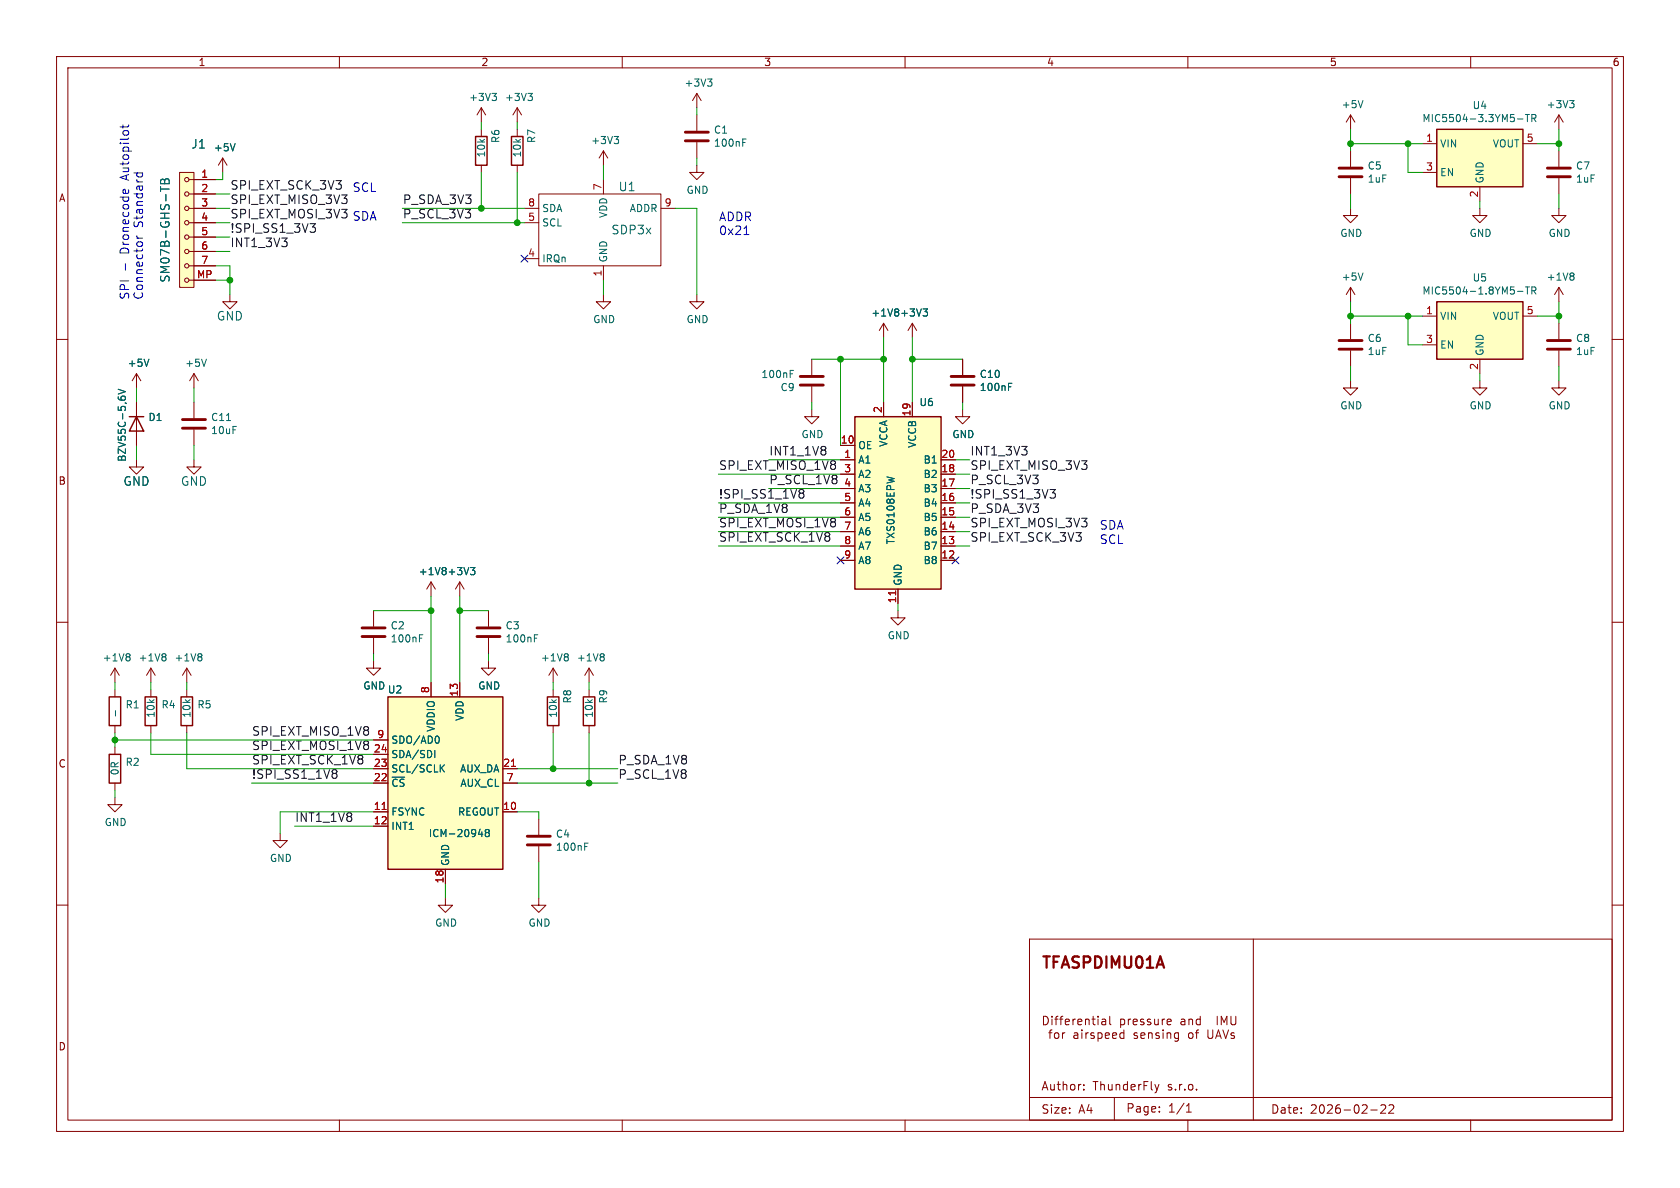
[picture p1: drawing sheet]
<svg xmlns="http://www.w3.org/2000/svg" width="297mm" height="210mm" viewBox="0 0 297 210" stroke-linecap="round" stroke-linejoin="round" font-family="sans-serif">
<g fill="none" stroke="#840000" stroke-width=".18">
<path d="M10 10h277v190h-277zM12 12h273v186h-273zM60 10v2M110 10v2M160 10v2M210 10v2M260 10v2M39.4 27.9l-.8 1.3M39.4 27.9l.7 1.3M39.4 27.9v2.6M10 60h2M285 60h2"/>
<path d="M10 110h2M285 110h2M10 160h2M182 166h103v32h-103zM186 179.7v.1M187 179.7l-.3 .2v1.3M187.9 179.7l-.4 .2v1.3M193.3 179.7v1.2M194.1 179.7v.1M196.2 179.7v1.2l.2 .3M212.2 179.7v1.5M215.2 179.7v1.5"/>
<path d="M217.6 179.7v1.2M218.5 179.7v1.2M221.6 166v32M285 160h2M60 198v2M110 198v2M160 198v2M182 194h103M185.3 180.5v-.2a.65 .65 0 0 0-.8-.6v1.5M185.6 182.3v1.3M186 180.2v1M186.4 183.3l.3 .3 .3-.1 .2-.2"/>
<path d="M186.5 180.2h.5M187.3 180.2h.6M187.8 182.6v1M189 180.5l-.2-.3h-.4l-.1 .7M189.7 180.2v1M189.8 183.4l.2 .2 .5-.1M190.1 180.2h-.3l-.1 .2M190.5 182.8v.8M191.3 180.5l-.3-.3h-.4l-.1 .7M191.3 182.6v1M191.6 192.6v.1M191.6 191.8v.1"/>
<path d="M191.9 180.3l.2-.1h.4v1M191.9 180.2v1M192 182.6v1M193 180.2h.6M193.5 183.4l-.2 .2-.5-.1M194.1 180.2v1M194.1 182.6v1.5M194.5 182.6l.3 .3v.4l-.3 .3-.4-.1M194.8 180.2h.6l.1 1M195.4 183.1l.7-.2-.1-.3h-.4l-.2 .2 .1 .7h.5M195.5 180.5l-.5 .1a.29 .29 0 0 0-.2 .3 .29 .29 0 0 0 .2 .3l.5-.1M197 194v4"/>
<path d="M197.3 182.6h-.4l-.2 .2 .1 .7h.5M197.4 182.9l-.7 .2M198.1 180.2h.6l.1 .2v.5M198.1 180.2v1.5M199.5 180.2v1M199.9 180.2h-.3l-.1 .2M200.3 180.7l.7-.2v-.3h-.6l-.1 .7M202.2 180.2h-.4l-.2 .2 .7 .5M203.4 180.2h-.4l-.2 .2 .7 .5M204.1 180.2v.7M204.2 191.7l.3 1M204.5 192.7l-.1 .4"/>
<path d="M204.8 180.2v1M204.9 191.7l-.4 1M205 196.5v.1M205 195.7v.1M205.5 180.2v1M205.9 180.2h-.3l-.1 .2M206.3 180.7l.7-.2v-.3h-.6l-.1 .7M206.5 182.6h.4l.1 .2v.8M207 181.1l-.5 .1M208.2 182.6l-.5 .1-.1 .6 .3 .3 .4-.1M208.3 182.6v1.2l-.3 .3-.3-.1M208.8 180.2h.6l.1 1"/>
<path d="M209.7 196.6h.9M209.7 195.5l.5-.4v1.5M210 198v2M210.1 183.3l.3 .3 .4-.1 .1-.2M210.2 180.3l.2-.1h.4v1M210.2 180.2v1M211.5 182.3v1.3M212.2 180.2h-.4l-.3 .2M213.5 182.1v1.2l.3 .3 .5-.1 .1-.2v-1.2M214.9 183.6l.5-1.5 .5 1.5M215.9 181.2v-1.5l.5 1 .5-1v1.5M216.2 182.1l.5 1.5 .5-1.5"/>
<path d="M218.3 183.4l-.3 .2-.4-.1M242.3 196.2h1.2M244.1 195.4l.6-.1 .2 .1 .1 .3-1 1.1h1M245.5 195.4l.6-.1 .2 .1 .1 .3-.9 1.1h.9M260 198v2"/>
</g>
<path d="M41.6 25.4l-.5 1.3" fill="none" stroke="#006464" stroke-width=".18"/>
<path d="M151.1 73.7h15.3v30.4h-15.3z" fill="#ffffc2"/>
<path d="M84.1 24.1h2v5.1h-2zM90.4 24.1h2.1v5.1h-2.1zM151.1 73.7h15.3v30.4h-15.3z" fill="none" stroke="#840000" stroke-width=".25"/>
<g fill="none" stroke="#840000" stroke-width=".18">
<path d="M91.4 19.1l-.7 1.2M91.4 19.1l.8 1.2M91.4 19.1v2.5M85.1 22.9v1.2M85.1 29.2v1.3M91.4 22.9v1.2M91.4 29.2v1.3M92.7 36.8h2.5M92.7 39.4h2.5M95.2 34.3h21.6v12.7h-21.6zM106.7 26.7l-.8 1.2M106.7 26.7l.7 1.2"/>
<path d="M106.7 26.7v2.5M106.7 31.8v2.5M116.8 36.8h2.6M40.6 52.1v1.2h1.3l-1.3 1.3-1.2-1.3h1.2M92.7 45.7h2.5M106.7 52.1v1.2h1.2l-1.2 1.3-1.3-1.3h1.3M106.7 47v2.5M24.1 66l-.7 1.3M24.1 66l.8 1.3M24.1 66v2.6M34.3 66l-.8 1.3M34.3 66l.8 1.3"/>
<path d="M34.3 66v2.6M148.6 78.7h2.5M156.2 71.1v2.6M161.3 71.1v2.6M148.6 81.3h2.5M148.6 83.8h2.5M148.6 86.4h2.5M148.6 88.9h2.5M148.6 91.4h2.5M148.6 94h2.5M148.6 96.5h2.5M148.6 99.1h2.5"/>
<path d="M166.4 81.3h2.5M166.4 83.8h2.5M166.4 86.4h2.5M166.4 88.9h2.5M166.4 91.4h2.5M166.4 94h2.5M166.4 96.5h2.5M166.4 99.1h2.5M158.7 108v1.2h1.3l-1.3 1.3-1.2-1.3h1.2M158.7 104.1v2.6"/>
</g>
<path d="M158.3 104.4v.8" fill="none" stroke="#a90000" stroke-width=".18"/>
<path d="M93.3 16.5h.8l-.4 .5M93.9 17l.2 .2v.3l-.2 .3M108.6 24.1h.8l-.5 .5M109.1 24.6l.3 .3v.3l-.3 .2M26.3 63.5l-.4 1.3M36.5 63.5l-.4 1.3M156.8 84.3l1.3 .3" fill="none" stroke="#006464" stroke-width=".18"/>
<path d="M31.7 30.5h2.6v20.3h-2.6z" fill="#ffffc2"/>
<g fill="none" stroke="#840000" stroke-width=".18">
<path d="M31.7 30.5h2.6v20.3h-2.6zM33.4 31.8h4.7M33.4 34.3h4.7M33.4 36.8h4.7M33.4 39.4h4.7M33.4 41.9h4.7M33.4 44.5h4.7M33.4 47h4.7M33.4 49.5h4.7M275.6 50.8v2.5M275.6 57.2v2.7M275.6 50.8l-.8 1.3"/>
<path d="M275.6 50.8l.8 1.3M170.2 72.4v1.3h1.2l-1.2 1.2-1.3-1.2h1.3M275.6 62v2.8"/>
<circle cx="33" cy="34.3" r=".38"/>
<circle cx="33" cy="39.4" r=".38"/>
<circle cx="33" cy="31.8" r=".38"/>
<circle cx="33" cy="36.8" r=".38"/>
<circle cx="33" cy="41.9" r=".38"/>
<circle cx="33" cy="44.5" r=".38"/>
<circle cx="33" cy="49.5" r=".38"/>
<circle cx="33" cy="47" r=".38"/>
</g>
<path d="M28.4 33v.9M28.4 33.4h1.5M28.5 31.8l.3-.1 .3 .3a.41 .41 0 0 1 .4-.4 .41 .41 0 0 1 .4 .3v.6h-1.5v-.5zM29.1 32v.5M278 48.3l.3 .2-.3 .3 .3 .2v.3l-.3 .2" fill="none" stroke="#006464" stroke-width=".18"/>
<path d="M273.6 60.2h4M273.6 61.7h4" fill="none" stroke="#840000" stroke-width=".51"/>
<path d="M254 53.3h15.2v10.2h-15.2z" fill="#ffffc2"/>
<path d="M254 53.3h15.2v10.2h-15.2zM96.8 123.2h2v5.1h-2zM103.1 123.2h2.1v5.1h-2.1z" fill="none" stroke="#840000" stroke-width=".25"/>
<g fill="none" stroke="#840000" stroke-width=".18">
<path d="M85.1 19.1l-.8 1.2M85.1 19.1l.8 1.2M85.1 19.1v2.5M123.2 16.5l-.8 1.3M123.2 16.5l.8 1.3M123.2 16.5v2.6M123.2 29.2v1.3h1.3l-1.3 1.3-1.3-1.3h1.3M123.2 20.3v2.8M123.2 25.1v2.8M275.6 36.8v1.3h1.3l-1.3 1.3-1.3-1.3h1.3M275.6 20.3l-.8 1.3M275.6 20.3l.8 1.3"/>
<path d="M275.6 20.3v2.6M275.6 26.7v2.8M275.6 31.5v2.8M123.2 52.1v1.2h1.3l-1.3 1.3-1.3-1.3h1.3M156.2 57.2l-.8 1.2M156.2 57.2l.8 1.2M156.2 57.2v2.5M161.3 57.2l-.8 1.2M161.3 57.2l.8 1.2M161.3 57.2v2.5M238.8 50.8v2.5M238.8 57.2v2.7"/>
<path d="M238.8 50.8l-.8 1.3M238.8 50.8l.7 1.3M251.5 55.9h2.5M269.2 55.9h2.6M143.5 72.4v1.3h1.3l-1.3 1.2-1.3-1.2h1.3M143.5 63.5v2.8M143.5 68.3v2.8M238.8 67.3v1.3h1.2l-1.2 1.3-1.3-1.3h1.3M238.8 62v2.8M251.5 61h2.5M261.6 67.3v1.3h1.3l-1.3 1.3-1.3-1.3h1.3M261.6 63.5v2.5"/>
<path d="M275.6 67.3v1.3h1.3l-1.3 1.3-1.3-1.3h1.3M76.2 102.9l-.8 1.2M76.2 102.9l.8 1.2M76.2 102.9v2.5M81.3 102.9l-.8 1.2M81.3 102.9l.7 1.2M81.3 102.9v2.5M97.8 118.1l-.8 1.3M97.8 118.1l.8 1.3M97.8 118.1v2.6M104.1 118.1l-.7 1.3M104.1 118.1l.8 1.3"/>
<path d="M104.1 118.1v2.6M97.8 121.9v1.3M97.8 128.3v1.2M104.1 121.9v1.3M104.1 128.3v1.2M78.7 158.8v1.2h1.3l-1.3 1.3-1.2-1.3h1.2M95.2 158.8v1.2h1.3l-1.3 1.3-1.2-1.3h1.2"/>
</g>
<g fill="none" stroke="#006464" stroke-width=".18">
<path d="M87 16.5h.8l-.5 .5M87.5 17l.3 .2v.3l-.3 .3M125.1 14h.8l-.5 .4M125.6 14.4l.3 .3v.3l-.3 .2M277.5 17.8h.8l-.5 .5M278 18.3l.3 .2v.3l-.3 .2M131.3 25.2h.4M131.3 24.6h.6M163.2 54.6h.8l-.5 .5M163.7 55.1l.3 .2v.3l-.3 .3M241 48.3l-.5 1.2M268.3 51.5h.9"/>
<path d="M269.7 50.7h.7M270 50.7v1.3M270.8 51.4l.6-.1 .1-.2v-.3l-.7-.1v1.3M271.1 51.4l.4 .6M139.7 66.1h.4M139.7 65.5h.6M83.2 100.3h.8l-.5 .5M83.7 100.8l.3 .3v.3l-.3 .2M100.2 115.6l.3 .2-.3 .3 .3 .3v.2l-.3 .2M106.6 115.6l.2 .2-.2 .3 .2 .3v.2l-.2 .2"/>
</g>
<path d="M121.2 23.4h4M121.2 24.9h4M273.6 29.7h4M273.6 31.2h4M141.5 68.1h4M141.5 66.5h4M236.7 60.2h4.1M236.7 61.7h4.1" fill="none" stroke="#840000" stroke-width=".51"/>
<path d="M68.6 123.2h20.3v30.5h-20.3z" fill="#ffffc2"/>
<path d="M25.7 123.2h2v5.1h-2zM68.6 123.2h20.3v30.5h-20.3z" fill="none" stroke="#840000" stroke-width=".25"/>
<g fill="none" stroke="#840000" stroke-width=".18">
<path d="M170.2 63.5v2.8M170.2 68.3v2.8M24.1 81.3v1.3h1.3l-1.3 1.2-1.2-1.2h1.2M34.3 81.3v1.3h1.3l-1.3 1.2-1.3-1.2h1.3M66 116.8v1.3h1.3l-1.3 1.3-1.2-1.3h1.2M66 108v2.7M66 112.8v2.8M86.4 116.8v1.3h1.2l-1.2 1.3-1.3-1.3h1.3M86.4 108v2.7M86.4 112.8v2.8M26.7 121.9v1.3M26.7 128.3v1.2"/>
<path d="M66 130.8h2.6M66 133.4h2.6M66 135.9h2.6M66 138.4h2.6M76.2 120.7v2.5M81.3 120.7v2.5M88.9 135.9h2.5M88.9 138.4h2.5M66 143.5h2.6M66 146.1h2.6M78.7 153.7v2.5M88.9 143.5h2.5"/>
<path d="M95.2 144.8v2.8M95.2 149.6v2.8"/>
</g>
<g fill="none" stroke="#006464" stroke-width=".18">
<path d="M178.3 68.4h.4M178.3 67.8h.6M74.2 112.8h.4M74.2 112.2h.6M94.5 112.8h.4M94.5 112.2h.6M76.9 132.7v1.2M77.4 130.1a.79 .79 0 0 1 0 1.3M78 135.7l.6 .8M78.6 135.2l-.8 .7M84.6 147.5h.8M85.2 147.1v.8"/>
<path d="M86 147.2l-.2-.3 .2-.3h.3l.2 .3-.2 .3M86 147.2l-.2 .2v.4l.2 .1 .4-.1 .1-.1v-.3l-.2-.2M86 147.2h.3M103.4 149.6h.4M103.4 149h.6"/>
</g>
<path d="M90.4 135.5h.7M67.6 143.1h.7" fill="none" stroke="#a90000" stroke-width=".18"/>
<path d="M168.1 66.5h4.1M168.1 68.1h4.1M64 111h4.1M64 112.5h4.1M84.3 111h4.1M84.3 112.5h4.1M93.2 147.8h4.1M93.2 149.4h4.1" fill="none" stroke="#840000" stroke-width=".51"/>
<path d="M254 22.9h15.2v10.1h-15.2z" fill="#ffffc2"/>
<path d="M254 22.9h15.2v10.1h-15.2zM22.9 73.7h2.5M24.1 73.7l1.3 2.5h-2.5zM19.3 133.4h2v5h-2zM19.3 123.2h2v5.1h-2zM32 123.2h2v5.1h-2z" fill="none" stroke="#840000" stroke-width=".25"/>
<g fill="none" stroke="#840000" stroke-width=".18">
<path d="M34.3 31.8h3.8M34.3 34.3h3.8M34.3 36.8h3.8M34.3 39.4h3.8M238.8 36.8v1.3h1.2l-1.2 1.3-1.3-1.3h1.3M238.8 20.3l-.8 1.3M238.8 20.3l.7 1.3M238.8 20.3v2.6M238.8 26.7v2.8M238.8 31.5v2.8M251.5 25.4h2.5M251.5 30.5h2.5"/>
<path d="M261.6 36.8v1.3h1.3l-1.3 1.3-1.3-1.3h1.3M261.6 33v2.6M269.2 25.4h2.6M34.3 41.9h3.8M34.3 44.5h3.8M34.3 47h3.8M34.3 49.5h3.8M24.1 71.1v7.6M34.3 71.1v2.8M34.3 75.9v2.8M148.6 78.7h2.5M156.2 71.1v2.6"/>
<path d="M161.3 71.1v2.6M170.2 63.5v2.8M170.2 68.3v2.8M148.6 81.3h2.5M148.6 83.8h2.5M148.6 86.4h2.5M148.6 88.9h2.5M148.6 91.4h2.5M148.6 94h2.5M148.6 96.5h2.5M148.6 99.1h2.5M166.4 81.3h2.5"/>
<path d="M166.4 83.8h2.5M166.4 86.4h2.5M166.4 88.9h2.5M166.4 91.4h2.5M166.4 94h2.5M166.4 96.5h2.5M166.4 99.1h2.5M20.3 118.1v2.6M20.3 118.1l-.7 1.3M20.3 118.1l.8 1.3M26.7 118.1l-.8 1.3M26.7 118.1l.7 1.3"/>
<path d="M26.7 118.1v2.6M33 118.1l-.7 1.3M33 118.1l.8 1.3M33 118.1v2.6M158.7 104.1v2.6M20.3 121.9v1.3M20.3 128.3v1.2M20.3 132.1v1.3M20.3 138.4v1.3M33 121.9v1.3M33 128.3v1.2M66 130.8h2.6"/>
<path d="M66 133.4h2.6M66 135.9h2.6M66 138.4h2.6M76.2 120.7v2.5M81.3 120.7v2.5M88.9 135.9h2.5M88.9 138.4h2.5M20.3 141v1.2h1.3l-1.3 1.3-1.3-1.3h1.3M49.5 147.3v1.3h1.3l-1.3 1.3-1.2-1.3h1.2M66 143.5h2.6M66 146.1h2.6M78.7 153.7v2.5"/>
<path d="M88.9 143.5h2.5"/>
</g>
<g fill="none" stroke="#006464" stroke-width=".18">
<path d="M241 17.8l-.5 1.2M28.4 33v.9M28.4 33.4h1.5M28.5 31.8l.3-.1 .3 .3a.41 .41 0 0 1 .4-.4 .41 .41 0 0 1 .4 .3v.6h-1.5v-.5zM29.1 32v.5M41.6 25.4l-.5 1.3M268.3 21h.9M269.7 20.2h.7M270 20.2v1.3M270.8 20.9l.6-.1 .1-.1v-.3l-.7-.2v1.3M271.1 20.9l.4 .6M163.2 54.6h.8l-.5 .5"/>
<path d="M163.7 55.1l.3 .2v.3l-.3 .3M20.9 70.1v.3M20.9 68.8l1.3 .4-1.3 .5M21.4 70.3l.2-.3h.3l.3 .3M26.3 63.5l-.4 1.3M40 74.3h.8M178.3 68.4h.4M178.3 67.8h.6M156.8 84.3l1.3 .3M22.8 115.6l.2 .2-.2 .3 .2 .3v.2l-.2 .2M29.1 115.6l.2 .2-.2 .3 .2 .3v.2l-.2 .2M35.5 115.6l.2 .2-.2 .3 .2 .3v.2l-.2 .2"/>
<path d="M83.2 100.3h.8l-.5 .5M83.7 100.8l.3 .3v.3l-.3 .2M20.4 125.6v1M76.9 132.7v1.2M77.4 130.1a.79 .79 0 0 1 0 1.3M78 135.7l.6 .8M78.6 135.2l-.8 .7M84.6 147.5h.8M85.2 147.1v.8M86 147.2l-.2-.3 .2-.3h.3l.2 .3-.2 .3M86 147.2l-.2 .2v.4l.2 .1 .4-.1 .1-.1v-.3l-.2-.2M86 147.2h.3"/>
</g>
<path d="M236.7 29.7h4.1M236.7 31.2h4.1M32.3 74.2h4M32.3 75.7h4" fill="none" stroke="#840000" stroke-width=".51"/>
<path d="M55.8 39.5l-.5 .6 .4 .2 .1 .5-.3 .3h-.5M141.5 87.2h.3M141.8 87.2l.2 .1 .1 .5-.1 .2-.5 .1M142 86.7l.1 .2-.3 .3M185.6 86.5h1l-.5 .6 .4 .2 .1 .5-.3 .3h-.5M59 136.7h.3M59.3 136.7l.2 .2 .1 .4-.2 .2-.4 .1M59.5 136.2l.1 .2-.3 .3" fill="none" stroke="#0f0f0f" stroke-width=".18"/>
<g fill="none" stroke="#009600" stroke-width=".18">
<path d="M123.2 19.1v1.2M38.1 36.8h2.5M38.1 39.4h2.5M38.1 34.3h2.5M39.4 30.5v1.3h-1.3M71.1 36.8h21.6M71.1 39.4h21.6M85.1 21.6v1.3M85.1 30.5v6.3M91.4 21.6v1.3M91.4 30.5v8.9M106.7 29.2v2.6"/>
<path d="M119.4 36.8h3.8v15.3M123.2 27.9v1.3M238.8 22.9v3.8M238.8 34.3v2.5M238.8 25.4h12.7M248.9 25.4v5.1h2.6M261.6 35.6v1.2M271.8 25.4h3.8M275.6 22.9v3.8M275.6 34.3v2.5M38.1 47h2.5v5.1M38.1 49.5h2.5"/>
<path d="M38.1 41.9h2.5M38.1 44.5h2.5M106.7 49.5v2.6M156.2 59.7v11.4M161.3 59.7v11.4M238.8 53.3v3.9M238.8 55.9h12.7M248.9 55.9v5.1h2.6M271.8 55.9h3.8M275.6 53.3v3.9M24.1 68.6v2.5M24.1 78.7v2.6"/>
<path d="M34.3 68.6v2.5M34.3 78.7v2.6M143.5 63.5h12.7M143.5 71.1v1.3M148.6 63.5v15.2M161.3 63.5h8.9M170.2 71.1v1.3M238.8 64.8v2.5M261.6 66v1.3M275.6 64.8v2.5M127 83.8h21.6M127 88.9h21.6"/>
<path d="M127 94h21.6M127 96.5h21.6M127 91.4h21.6M135.9 86.4h12.7M135.9 81.3h12.7M168.9 86.4h2.5M168.9 83.8h2.5M168.9 81.3h2.5M168.9 88.9h2.5M168.9 94h2.5M168.9 96.5h2.5M168.9 91.4h2.5"/>
<path d="M66 108h10.2M66 115.6v1.2M76.2 105.4v15.3M81.3 108h5.1M81.3 105.4v15.3M86.4 115.6v1.2M158.7 106.7v1.3M20.3 120.7v1.2M20.3 129.5v2.6M20.3 139.7v1.3M20.3 130.8h45.7M26.7 120.7v1.2"/>
<path d="M26.7 129.5v3.9h39.3M33 129.5v6.4h33M33 120.7v1.2M44.4 138.4h21.6M91.4 138.4h17.8M91.4 135.9h17.8M97.8 120.7v1.2M97.8 129.5v6.4M104.1 120.7v1.2M104.1 129.5v8.9M52.1 146.1h13.9M66 143.5h-16.5v3.8"/>
<path d="M78.7 156.2v2.6M91.4 143.5h3.8v1.3M95.2 152.4v6.4"/>
</g>
<path d="M92.1 45.1l1.2 1.2M93.3 45.1l-1.2 1.2M148 98.5l1.2 1.2M149.2 98.5l-1.2 1.2M168.3 98.5l1.2 1.2M169.5 98.5l-1.2 1.2" fill="none" stroke="#000084" stroke-width=".18"/>
<path d="M21.7 22.1v.6M21.7 34l.1-.5h.3l.1 .7M22.7 33.5l.1 .5M22.8 22.1l-.3 .3h-1.3M23.7 30.6h1.5M24.3 30.6v.5M25.1 30.6v.5M22.2 46.6v1.2M24.2 42.1h1M24.2 41.7l.1 .3 .2 .1M131.5 41.5h.9M131.8 40.2l.2-.3v1.6" fill="none" stroke="#0000c2" stroke-width=".18"/>
<path d="M158.3 104.4v.8M90.4 135.5h.7M67.6 143.1h.7" fill="none" stroke="#a90000" stroke-width=".18"/>
<g fill="#009600" stroke="#009600" stroke-width=".18">
<circle cx="20.3" cy="130.8" r=".51"/>
<circle cx="238.8" cy="25.4" r=".51"/>
<circle cx="248.9" cy="25.4" r=".51"/>
<circle cx="238.8" cy="55.9" r=".51"/>
<circle cx="275.6" cy="25.4" r=".51"/>
<circle cx="248.9" cy="55.9" r=".51"/>
<circle cx="275.6" cy="55.9" r=".51"/>
<circle cx="91.4" cy="39.4" r=".51"/>
<circle cx="40.6" cy="49.5" r=".51"/>
<circle cx="85.1" cy="36.8" r=".51"/>
<circle cx="161.3" cy="63.5" r=".51"/>
<circle cx="81.3" cy="108" r=".51"/>
<circle cx="104.1" cy="138.4" r=".51"/>
<circle cx="97.8" cy="135.9" r=".51"/>
<circle cx="76.2" cy="108" r=".51"/>
<circle cx="148.6" cy="63.5" r=".51"/>
<circle cx="156.2" cy="63.5" r=".51"/>
</g>
<text font-size="2.8" fill="#840000" x="184" y="171.8">TFASPDIMU01A</text>
<g font-size="2.1" fill="#006464">
<text x="33.7" y="26.5">J1</text>
<text x="109.3" y="34">U1</text>
<text x="108" y="41.6">SDP3x</text>
<text x="30.2" y="50" transform="rotate(-90 30.2 50)">SM07B-GHS-TB</text>
<text x="38.2" y="56.9">GND</text>
<text x="21.7" y="86.1">GND</text>
<text x="31.9" y="86.1">GND</text>
</g>
<g font-size="2.1" fill="#0000c2">
<text x="22.9" y="31.7" transform="rotate(-90 22.9 31.7)">Autopilot</text>
<text x="62.2" y="34">SCL</text>
<text x="25.4" y="40.3" transform="rotate(-90 25.4 40.3)">Standard</text>
<text x="40.6" y="38.7">SPI_EXT_MOSI_3V3 SDA</text>
<text x="127" y="39.2">ADDR</text>
<text x="127" y="41.7">0x21</text>
<text x="22.9" y="44.9" transform="rotate(-90 22.9 44.9)">Dronecode</text>
<text x="22.9" y="53.1" transform="rotate(-90 22.9 53.1)">SPI</text>
<text x="25.4" y="53.1" transform="rotate(-90 25.4 53.1)">Connector</text>
<text x="194.3" y="93.7">SDA</text>
<text x="194.3" y="96.3">SCL</text>
</g>
<g font-size="2.1" fill="#0f0f0f">
<text x="40.6" y="33.6">SPI_EXT_SCK_3V3</text>
<text x="40.6" y="36.2">SPI_EXT_MISO_3V3</text>
<text x="40.6" y="41.3">!SPI_SS1_3V3</text>
<text x="71.1" y="38.7">P_SCL_3V3</text>
<text x="71.1" y="36.2">P_SDA_3V3</text>
<text x="40.6" y="43.8">INT1_3V3</text>
<text x="127" y="83.2">SPI_EXT_MISO_1V8</text>
<text x="135.9" y="80.6">INT1_1V8</text>
<text x="171.4" y="83.2">SPI_EXT_MISO_3V3</text>
<text x="171.4" y="80.6">INT1_3V3</text>
<text x="127" y="88.3">!SPI_SS1_1V8</text>
<text x="135.9" y="85.7">P_SCL_1V8</text>
<text x="171.4" y="85.7">P_SCL_3V3</text>
<text x="171.4" y="88.3">!SPI_SS1_3V3</text>
<text x="127" y="95.9">SPI_EXT_SCK_1V8</text>
<text x="127" y="93.3">SPI_EXT_MOSI_1V8</text>
<text x="127" y="90.8">P_SDA_1V8</text>
<text x="171.4" y="95.9">SPI_EXT_SCK_3V3</text>
<text x="171.4" y="93.3">SPI_EXT_MOSI_3V3</text>
<text x="171.4" y="90.8">P_SDA_3V3</text>
<text x="44.4" y="130.2">SPI_EXT_MISO_1V8</text>
<text x="44.4" y="132.7">SPI_EXT_MOSI_1V8</text>
<text x="44.4" y="135.2">SPI_EXT_SCK_1V8</text>
<text x="44.4" y="137.8">!SPI_SS1_1V8</text>
<text x="109.2" y="137.8">P_SCL_1V8</text>
<text x="109.2" y="135.2">P_SDA_1V8</text>
<text x="52.1" y="145.4">INT1_1V8</text>
</g>
<g font-size="2.1" fill="#840000">
<text x="184" y="182.7">Differential</text>
<text x="197.8" y="182.7">pressure</text>
<text x="208.7" y="182.7">and</text>
<text x="215.4" y="182.7">IMU</text>
<text x="184" y="193">Author:</text>
<text x="184" y="197.1">Size:</text>
<text x="190.7" y="197.1">A4</text>
<text x="193.2" y="193">ThunderFly</text>
<text x="199" y="196.9">Page:</text>
<text x="206.5" y="193">s.r.o.</text>
<text x="206.5" y="196.9">1/1</text>
<text x="224.6" y="197.1">Date:</text>
<text x="231.6" y="197.1">2026-02-22</text>
</g>
<g font-size="1.8" fill="#840000">
<text x="35" y="11.9">1</text>
<text x="85" y="11.9">2</text>
<text x="135" y="11.9">3</text>
<text x="185" y="11.9">4</text>
<text x="235" y="11.9">5</text>
<text x="285" y="11.9">6</text>
<text x="10.3" y="35.9">A</text>
<text x="10.3" y="85.9">B</text>
<text x="10.3" y="135.9">C</text>
<text x="10.3" y="185.9">D</text>
</g>
<g font-size="1.8" fill="#006464">
<text x="120.9" y="15.5">+3V3</text>
<text x="82.8" y="18.1">+3V3</text>
<text x="89.2" y="18.1">+3V3</text>
<text x="126.1" y="23.8">C1</text>
<text x="237.1" y="19.3">+5V</text>
<text x="251.4" y="21.8">MIC5504-3.3YM5-TR</text>
<text x="260.2" y="19.5">U4</text>
<text x="273.3" y="19.3">+3V3</text>
<text x="37.7" y="26.9">+5V</text>
<text x="86" y="27.9" transform="rotate(-90 86 27.9)">10k</text>
<text x="88.5" y="25.4" transform="rotate(-90 88.5 25.4)">R6</text>
<text x="92.3" y="27.9" transform="rotate(-90 92.3 27.9)">10k</text>
<text x="94.8" y="25.4" transform="rotate(-90 94.8 25.4)">R7</text>
<text x="104.4" y="25.7">+3V3</text>
<text x="126.1" y="26.1">100nF</text>
<text x="254.5" y="26.3">VIN</text>
<text x="263.8" y="26.3">VOUT</text>
<text x="121.3" y="34.5">GND</text>
<text x="241.7" y="30.2">C5</text>
<text x="241.7" y="32.5">1uF</text>
<text x="254.5" y="31.3">EN</text>
<text x="262.5" y="32.5" transform="rotate(-90 262.5 32.5)">GND</text>
<text x="278.5" y="30.2">C7</text>
<text x="278.5" y="32.5">1uF</text>
<text x="95.8" y="37.7">SDA</text>
<text x="95.8" y="40.2">SCL</text>
<text x="107.5" y="38.6" transform="rotate(-90 107.5 38.6)">VDD</text>
<text x="111.2" y="37.7">ADDR</text>
<text x="95.8" y="46.6">IRQn</text>
<text x="107.5" y="46.5" transform="rotate(-90 107.5 46.5)">GND</text>
<text x="236.9" y="42.1">GND</text>
<text x="259.7" y="42.1">GND</text>
<text x="273.7" y="42.1">GND</text>
<text x="237.1" y="49.8">+5V</text>
<text x="251.4" y="52.3">MIC5504-1.8YM5-TR</text>
<text x="260.2" y="50">U5</text>
<text x="273.3" y="49.8">+1V8</text>
<text x="104.8" y="57.3">GND</text>
<text x="121.3" y="57.3">GND</text>
<text x="153.9" y="56.2">+1V8 +3V3</text>
<text x="254.5" y="56.7">VIN</text>
<text x="263.8" y="56.7">VOUT</text>
<text x="22.5" y="65">+5V</text>
<text x="32.6" y="65">+5V</text>
<text x="241.7" y="60.7">C6</text>
<text x="241.7" y="63">1uF</text>
<text x="254.5" y="61.8">EN</text>
<text x="262.5" y="63" transform="rotate(-90 262.5 63)">GND</text>
<text x="278.5" y="60.7">C8</text>
<text x="278.5" y="63">1uF</text>
<text x="134.5" y="67">100nF</text>
<text x="137.9" y="69.3">C9</text>
<text x="162.5" y="72">U6</text>
<text x="173.1" y="69.3">100nF</text>
<text x="173.1" y="67">C10</text>
<text x="26.1" y="74.6">D1</text>
<text x="37.2" y="74.6">C11</text>
<text x="37.2" y="76.9">10uF</text>
<text x="141.6" y="77.6">GND</text>
<text x="168.3" y="77.6">GND</text>
<text x="236.9" y="72.6">GND</text>
<text x="259.7" y="72.6">GND</text>
<text x="273.7" y="72.6">GND</text>
<text x="22.5" y="81.7" transform="rotate(-90 22.5 81.7)">BZV55C-5,6V</text>
<text x="151.6" y="79.6">OE</text>
<text x="151.6" y="82.1">A1</text>
<text x="157.1" y="79.1" transform="rotate(-90 157.1 79.1)">VCCA</text>
<text x="162.2" y="79.3" transform="rotate(-90 162.2 79.3)">VCCB</text>
<text x="163.2" y="82.1">B1</text>
<text x="151.6" y="84.7">A2</text>
<text x="151.6" y="87.2">A3</text>
<text x="151.6" y="89.8">A4</text>
<text x="163.2" y="84.7">B2</text>
<text x="163.2" y="87.2">B3</text>
<text x="163.2" y="89.8">B4</text>
<text x="151.6" y="92.3">A5</text>
<text x="151.6" y="94.8">A6</text>
<text x="163.2" y="92.3">B5</text>
<text x="163.2" y="94.8">B6</text>
<text x="73.9" y="101.9">+1V8 +3V3</text>
<text x="151.6" y="97.4">A7</text>
<text x="151.6" y="99.9">A8</text>
<text x="158.3" y="96.3" transform="rotate(-90 158.3 96.3)">TXS0108EPW</text>
<text x="163.2" y="97.4">B7</text>
<text x="163.2" y="99.9">B8</text>
<text x="159.6" y="103.6" transform="rotate(-90 159.6 103.6)">GND</text>
<text x="69" y="111.5">C2</text>
<text x="69" y="113.8">100nF</text>
<text x="89.3" y="111.5">C3</text>
<text x="89.3" y="113.8">100nF</text>
<text x="156.8" y="113.2">GND</text>
<text x="18.1" y="117.1">+1V8</text>
<text x="24.4" y="117.1">+1V8</text>
<text x="30.8" y="117.1">+1V8</text>
<text x="95.5" y="117.1">+1V8</text>
<text x="101.9" y="117.1">+1V8</text>
<text x="22.1" y="125.4">R1</text>
<text x="28.5" y="125.4">R4</text>
<text x="34.8" y="125.4">R5</text>
<text x="64.1" y="122.1">GND</text>
<text x="68.5" y="122.8">U2</text>
<text x="84.5" y="122.1">GND</text>
<text x="101.2" y="124.5" transform="rotate(-90 101.2 124.5)">R8</text>
<text x="107.5" y="124.5" transform="rotate(-90 107.5 124.5)">R9</text>
<text x="27.5" y="127" transform="rotate(-90 27.5 127)">10k</text>
<text x="33.9" y="127" transform="rotate(-90 33.9 127)">10k</text>
<text x="69.1" y="131.7">SDO/AD0</text>
<text x="77.1" y="129.5" transform="rotate(-90 77.1 129.5)">VDDIO</text>
<text x="82.1" y="127.5" transform="rotate(-90 82.1 127.5)">VDD</text>
<text x="98.7" y="127" transform="rotate(-90 98.7 127)">10k</text>
<text x="105" y="127" transform="rotate(-90 105 127)">10k</text>
<text x="21.2" y="137.2" transform="rotate(-90 21.2 137.2)">0R</text>
<text x="22.1" y="135.6">R2</text>
<text x="69.1" y="134.2">SDA/SDI</text>
<text x="69.1" y="136.8">SCL/SCLK</text>
<text x="81.2" y="136.8">AUX_DA</text>
<text x="69.1" y="139.3">~{CS}</text>
<text x="81.3" y="139.3">AUX_CL</text>
<text x="18.4" y="146.2">GND</text>
<text x="69.1" y="144.4">FSYNC</text>
<text x="69.1" y="146.9">INT1</text>
<text x="75.7" y="148.2">ICM-20948</text>
<text x="80.9" y="144.4">REGOUT</text>
<text x="98.2" y="148.3">C4</text>
<text x="47.6" y="152.6">GND</text>
<text x="79.6" y="153.2" transform="rotate(-90 79.6 153.2)">GND</text>
<text x="98.2" y="150.6">100nF</text>
<text x="76.8" y="164">GND</text>
<text x="93.3" y="164">GND</text>
</g>
<g font-size="1.8" fill="#a90000">
<text x="252" y="25.1">1</text>
<text x="269.8" y="25.1">5</text>
<text x="35.5" y="31.5">1</text>
<text x="35.5" y="34">2</text>
<text x="106.4" y="33.7" transform="rotate(-90 106.4 33.7)">7</text>
<text x="252" y="30.2">3</text>
<text x="261.4" y="35" transform="rotate(-90 261.4 35)">2</text>
<text x="35.5" y="36.6">3</text>
<text x="35.5" y="39.1">4</text>
<text x="35.5" y="41.7">5</text>
<text x="93.3" y="36.6">8</text>
<text x="93.3" y="39.1">5</text>
<text x="117.4" y="36.6">9</text>
<text x="35.5" y="44.2">6</text>
<text x="35.5" y="46.7">7</text>
<text x="93.3" y="45.5">4</text>
<text x="34.7" y="49.3">MP</text>
<text x="106.4" y="49" transform="rotate(-90 106.4 49)">1</text>
<text x="252" y="55.6">1</text>
<text x="269.8" y="55.6">5</text>
<text x="252" y="60.7">3</text>
<text x="261.4" y="65.5" transform="rotate(-90 261.4 65.5)">2</text>
<text x="156" y="73.1" transform="rotate(-90 156 73.1)">2</text>
<text x="161" y="73.7" transform="rotate(-90 161 73.7)">19</text>
<text x="148.5" y="78.5">10</text>
<text x="149.2" y="81">1</text>
<text x="149.2" y="83.6">3</text>
<text x="166.3" y="81">20</text>
<text x="166.3" y="83.6">18</text>
<text x="149.2" y="86.1">4</text>
<text x="149.2" y="88.6">5</text>
<text x="166.3" y="86.1">17</text>
<text x="166.3" y="88.6">16</text>
<text x="149.2" y="91.2">6</text>
<text x="149.2" y="93.7">7</text>
<text x="166.3" y="91.2">15</text>
<text x="166.3" y="93.7">14</text>
<text x="149.2" y="96.3">8</text>
<text x="149.2" y="98.8">9</text>
<text x="166.3" y="96.3">13</text>
<text x="166.3" y="98.8">12</text>
<text x="158.5" y="106.7" transform="rotate(-90 158.5 106.7)">11</text>
<text x="75.9" y="122.6" transform="rotate(-90 75.9 122.6)">8</text>
<text x="81" y="123.2" transform="rotate(-90 81 123.2)">13</text>
<text x="66.6" y="130.6">9</text>
<text x="66" y="133.1">24</text>
<text x="66" y="135.6">23</text>
<text x="88.9" y="135.6">21</text>
<text x="66" y="138.2">22</text>
<text x="66" y="143.3">11</text>
<text x="88.9" y="143.3">10</text>
<text x="89.5" y="138.2">7</text>
<text x="66" y="145.8">12</text>
<text x="78.5" y="156.3" transform="rotate(-90 78.5 156.3)">18</text>
</g>
</svg>
